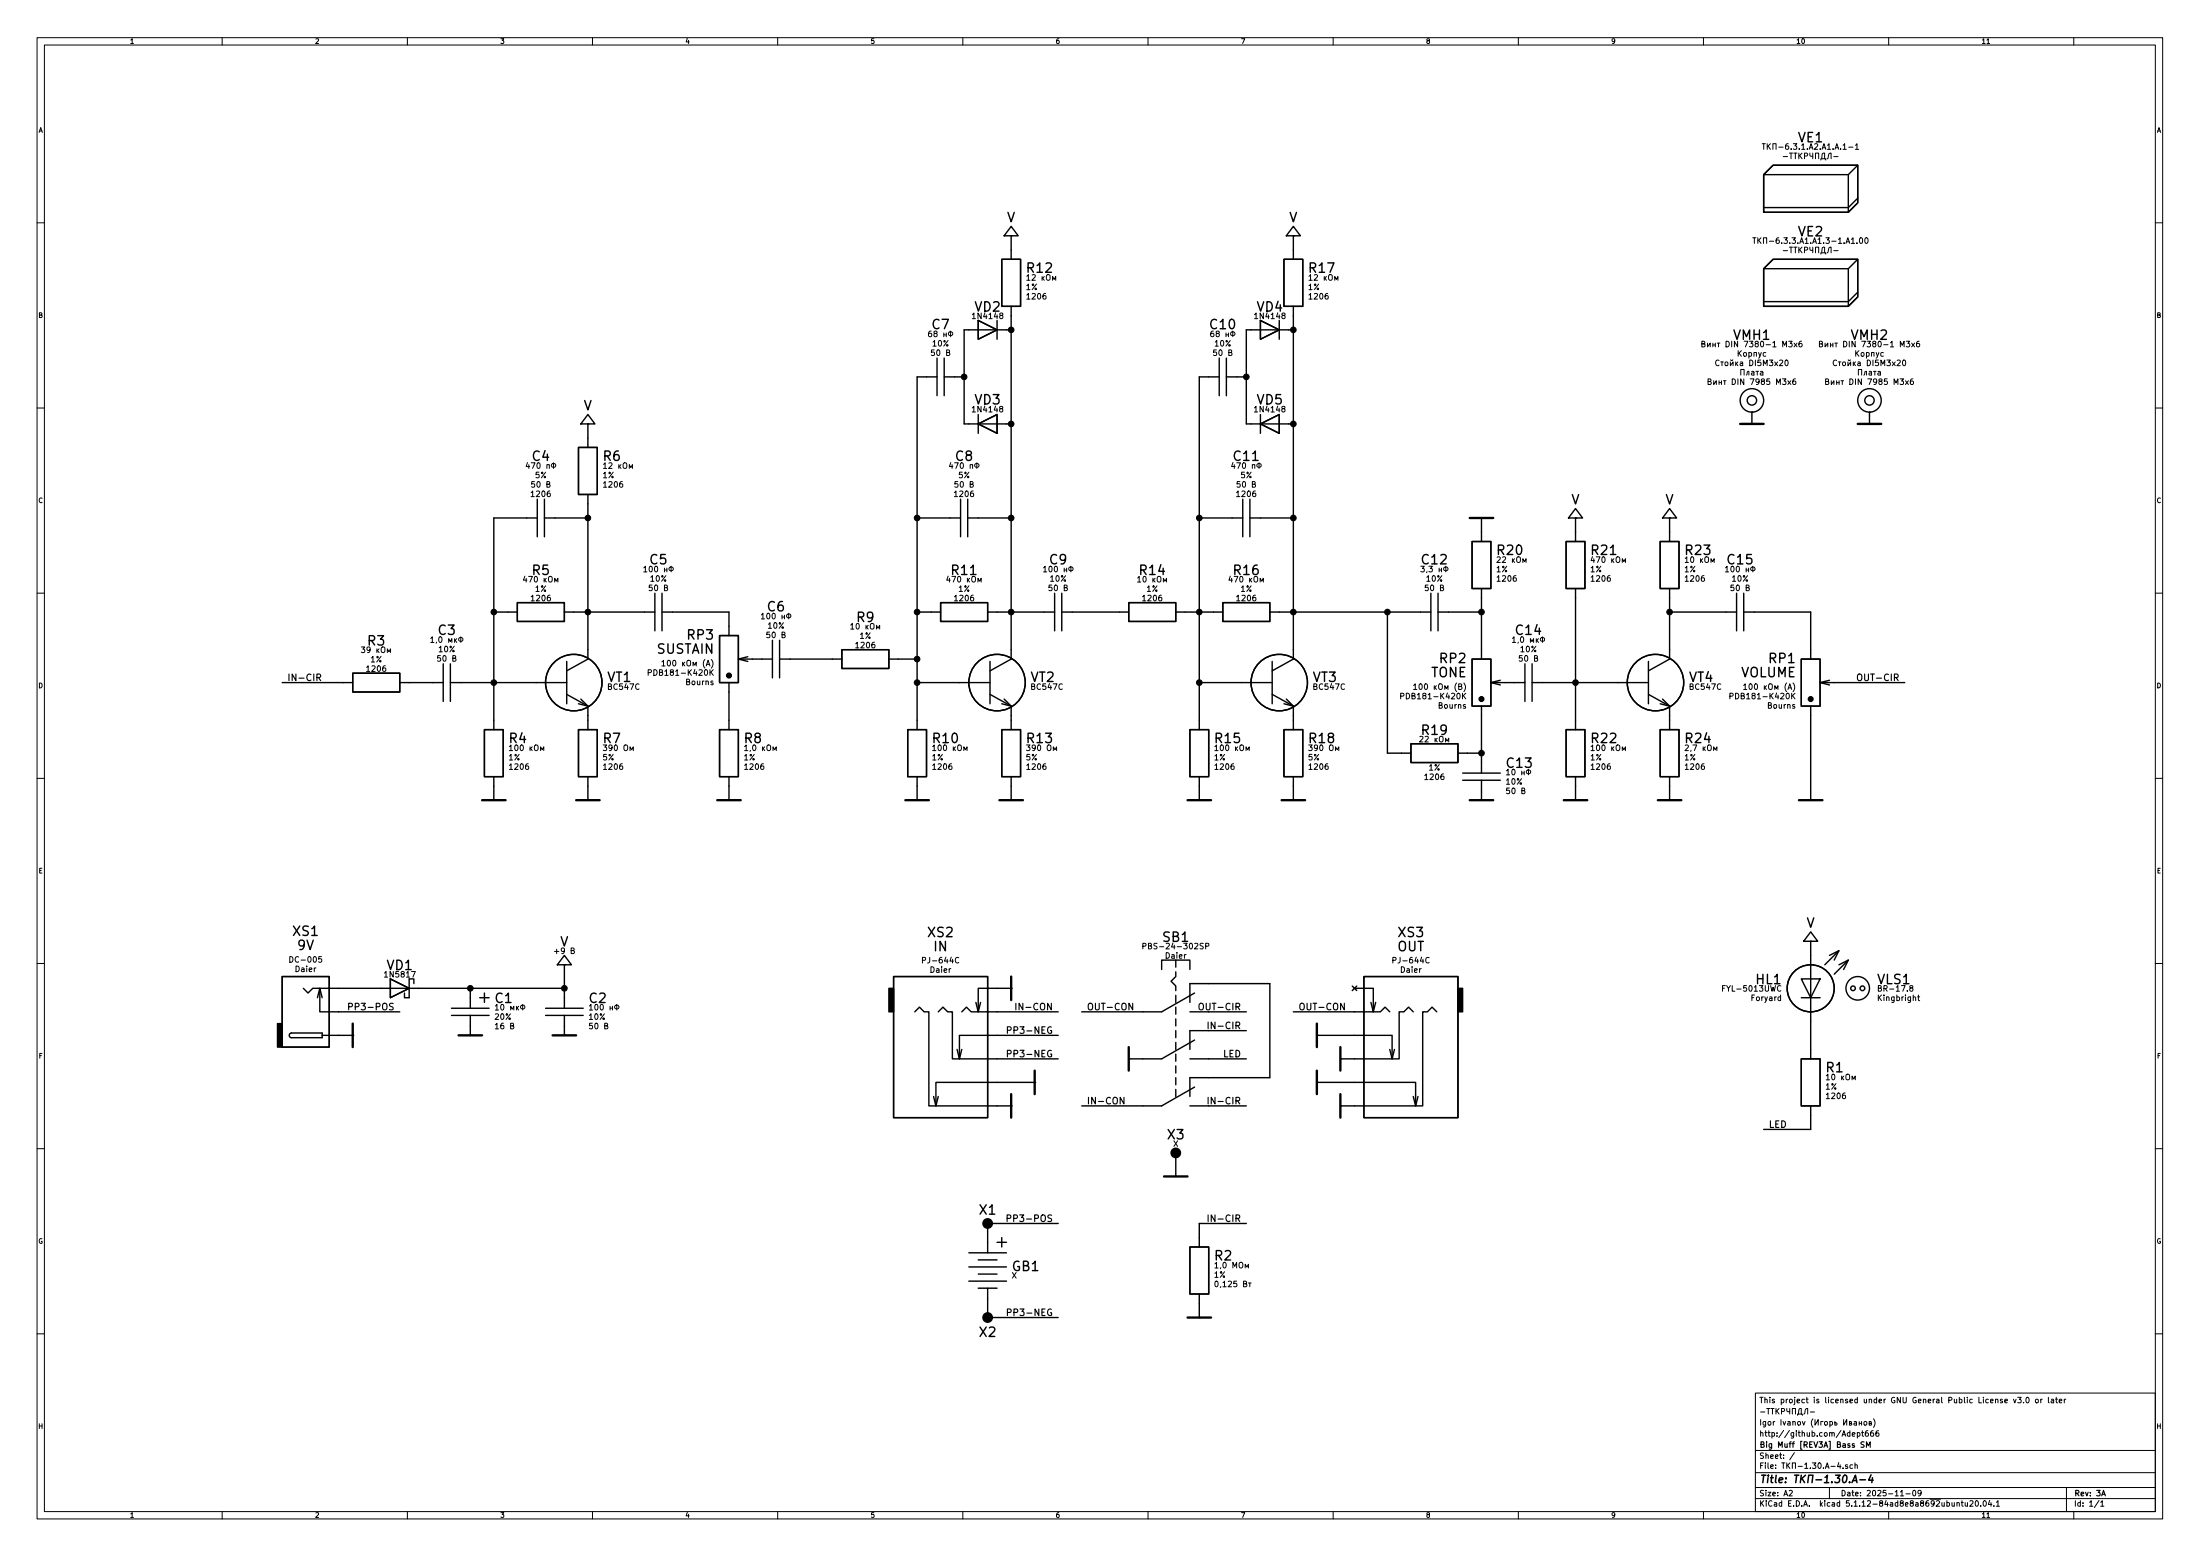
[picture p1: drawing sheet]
<svg xmlns="http://www.w3.org/2000/svg" width="594mm" height="420mm" viewBox="0 0 594 420" stroke-linecap="round" stroke-linejoin="round" font-family="sans-serif">
<g fill="none" stroke="#000" stroke-width=".27">
<path d="M10 10.2h574v400h-574zM12 12.2h570v396h-570zM60 10.2v2M110 10.2v2M160 10.2v2M210 10.2v2M260 10.2v2M310 10.2v2M360 10.2v2M410 10.2v2M460 10.2v2M510 10.2v2"/>
<path d="M536.5 11.8h.8M560 10.2v2M475.8 38.8h.9M476.3 38.8v1.5M477.2 38.8v1.5M477.4 39.4l.7 .9M478.1 38.8l-.9 .9M497.7 39.2l.4-.4v1.5M499.2 39.7h1.2M501 39.2l.4-.4v1.5M478.7 40.3v-1.5h.9v1.5M481.5 42.3h1.2"/>
<path d="M483.2 41.3h.9M483.6 41.3v1.6M484.4 41.3h.8M484.8 41.3v1.6M485.7 41.3v1.6M486 42l.6 .9M486.6 41.3l-.9 .9M487.3 42.1h.7l.1-.6-.8-.2v1.6M488.7 41.3l.1 .8 .7 .1M489.5 41.3v1.6M490.2 42.9v-1.6h.9v1.6M491.7 43.2v-.3h1.3v.3"/>
<path d="M491.9 42.9l.1-1.3 .4-.3h.3v1.6M493.4 42.9l.2-.3 .3-1.1 .3-.2h.3v1.6M495.2 42.3h1.1M497.7 40.3h.9M501 40.3h.9M10 60.2h2M277.3 74.6l.4-.4v1.5M277.3 75.7h.8M278.7 74.3l.6-.1 .3 .4-1 1.1h1M282.6 74.4l.3-.2 .6 .2 .1 .8a.51 .51 0 0 1-.5 .5 .51 .51 0 0 1-.6-.5zM284.2 75.7v-1l.5 .8 .4-.8v1M353.5 74.6l.4-.4v1.5"/>
<path d="M353.5 75.7h.8M354.9 74.3l.6-.1 .3 .4-1 1.1h1M358.8 74.4l.3-.2 .6 .2 .1 .8a.51 .51 0 0 1-.5 .5 .51 .51 0 0 1-.6-.5zM360.4 75.7v-1l.5 .8 .4-.8v1M473.3 64.2h.9M473.7 64.2v1.5M474.7 64.2v1.5M474.9 64.8l.6 .9M475.5 64.2l-.8 .9M476.2 65.7v-1.5h.9v1.5M481.5 67.7h1.2M483.2 66.7h.9"/>
<path d="M483.6 66.7v1.6M484.4 66.7h.8M484.8 66.7v1.6M485.7 66.7v1.6M486 67.4l.6 .9M486.6 66.7l-.9 .9M487.3 67.5h.7l.1-.6-.8-.2v1.6M488.7 66.7l.1 .8 .7 .1M489.5 66.7v1.6M490.2 68.3v-1.6h.9v1.6M491.7 68.6v-.3h1.3v.3M491.9 68.3l.1-1.3 .4-.3h.3v1.6"/>
<path d="M493.4 68.3l.2-.3 .3-1.1 .3-.2h.3v1.6M495.2 67.7h1.1M499.9 64.6l.5-.4v1.5M499.9 65.7h.9M501.4 65.6v.1M502.3 64.3l.2-.1a.81 .81 0 0 1 .5 .8 .81 .81 0 0 1-.5 .7l-.4-.6zM503.7 64.3l.2-.1a.81 .81 0 0 1 .6 .8 .81 .81 0 0 1-.6 .7l-.3-.6zM582 60.2h2M251.5 89.4l-.5 .1-.2 .3-.1 .8 .3 .3 .5-.1v-.8h-.5l-.3 .3M252.3 94.5h-.7l-.1 .7 .7-.1 .1 .8-.2 .1-.6-.1M253.1 94.6l.2-.1a.81 .81 0 0 1 .5 .7 .81 .81 0 0 1-.5 .8l-.4-.6zM254.9 90.4h.6"/>
<path d="M255.5 89.9v1M255.6 95.2l.7-.1v-.5l-.7-.1v1.5h.6l.3-.5-.4-.3M256.7 89.4v1.5M327.7 89.4l-.5 .1-.2 .3-.1 .8 .3 .3 .5-.1v-.8h-.5l-.3 .3M328.5 94.5h-.7l-.1 .7 .7-.1 .1 .8-.2 .1-.6-.1M329.3 94.6l.2-.1a.81 .81 0 0 1 .5 .7 .81 .81 0 0 1-.5 .8l-.4-.6zM331.1 90.4h.6M331.7 89.9v1M331.8 95.2l.7-.1v-.5l-.7-.1v1.5h.6l.3-.5-.4-.3M332.9 89.4v1.5M459.6 92.9l.7-.2v-.4l-.7-.2v1.6h.5l.3-.5-.3-.3M461.1 92.7v1l.7-1v1"/>
<path d="M462.5 93.2h.7M462.5 92.7v1M463.2 92.7v1M463.7 92.7h.7M464.1 92.7v1M464.2 97.3a.68 .68 0 0 0-.9 .7 .68 .68 0 0 0 .9 .6M464.6 97.7h.8M465 97.7v1M465.9 97.9h.6v.8l-.6-.1zM467.3 97.7v1l.7-1v1M467.3 97.1l.2 .2 .4-.2M469.4 94.7v1.5"/>
<path d="M469.6 95.3l.6 .9M470.2 94.7l-.8 .8M470.9 95.3h.7l-.1 .8h-.6zM472.3 95.3l.4-.1 .3 .3-.2 .6h-.5M472.3 95.2v1.5M473.6 96.2v-1h.7v1M474.9 95.2l.3 1M475.6 95.2l-.5 1.4-.2 .1M476.8 95.3l-.4-.1-.3 .3 .1 .6h.6M479.2 97.7l.8 1M480 97.7l-.8 1M480.5 97.3l.6-.1 .3 .5-.9 1h.9"/>
<path d="M481.4 93.7v-1.6l.5 1.1 .5-1.1v1.6M482.1 97.3l.2-.1a.81 .81 0 0 1 .6 .8 .81 .81 0 0 1-.6 .7l-.3-.5zM483 92.1h.9l-.5 .6 .5 .2v.6l-.2 .2-.7-.2M484.5 92.7l.8 1M485.3 92.7l-.8 1M486.5 92.1l-.4 .1-.3 .3v.9l.3 .3 .5-.2-.1-.7-.4-.1-.3 .3M491.3 92.9l.7-.2v-.4l-.7-.2v1.6h.6l.3-.5-.4-.3M492.8 92.7v1l.8-1v1M494.3 93.2h.6M494.3 92.7v1M494.9 92.7v1M495.5 92.7h.7"/>
<path d="M495.8 92.7v1M496 97.3a.68 .68 0 0 0-1 .7 .68 .68 0 0 0 1 .6M496.4 97.7h.7M496.7 97.7v1M497.6 97.9h.7l-.1 .8-.6-.1zM499 97.7v1l.7-1v1M499.1 97.1l.2 .2 .4-.2M501.1 94.7v1.5M501.3 95.3l.7 .9M502 94.7l-.9 .8M502.6 95.3h.7l-.1 .8h-.6zM504 95.3l.4-.1 .3 .3-.1 .6h-.6"/>
<path d="M504 95.2v1.5M505.4 96.2v-1h.6v1M506.6 95.2l.4 1M507.4 95.2l-.5 1.4-.3 .1M508.6 95.3l-.4-.1-.3 .3 .1 .6h.6M511 97.7l.8 1M511.8 97.7l-.8 1M512.3 97.3l.6-.1 .3 .5-1 1h1M513.2 93.7v-1.6l.5 1.1 .5-1.1v1.6M513.9 97.3l.2-.1a.81 .81 0 0 1 .5 .8 .81 .81 0 0 1-.5 .7l-.4-.5zM514.8 92.1h.9l-.5 .6 .4 .2v.6l-.2 .2-.6-.2M516.2 92.7l.8 1"/>
<path d="M517 92.7l-.8 1M518.2 92.1l-.4 .1-.2 .3-.1 .9 .3 .3 .5-.2-.1-.7-.4-.1-.3 .3M10 110.2h2M461.2 103l.7-.1v-.5l-.7-.1v1.5h.6l.3-.5-.4-.3M462.8 102.8v1l.7-1v1M464.2 103.3h.7M464.2 102.8v1M464.9 102.8v1M470.1 101.3v-1.5h.9v1.5M471.6 101.3l.5-1h.2v1M473 100.3h.6v1M473.6 100.6l-.7 .3 .2 .4 .5-.1"/>
<path d="M474.1 100.3h.8M474.5 100.3v1M475.4 100.3h.6v1M476 100.6l-.7 .3 .2 .4 .5-.1M481.3 102.3h1l-.5 .6 .4 .1v.7l-.2 .1-.7-.1M482.8 102.8l.8 1M483.6 102.8l-.8 1M484.8 102.3l-.5 .1-.2 1.1 .3 .3 .5-.1-.1-.8h-.4l-.3 .3M493 103l.6-.1 .1-.5-.7-.1v1.5h.6l.3-.5-.4-.3M494.5 102.8v1l.7-1v1M496 103.3h.6M496 102.8v1"/>
<path d="M496.6 102.8v1M501.8 101.3v-1.5h.9v1.5M503.3 101.3l.5-1h.2v1M504.7 100.3h.6l.1 1M505.4 100.6l-.7 .3 .2 .4 .5-.1M505.9 100.3h.7M506.3 100.3v1M507.1 100.3h.6l.1 1M507.8 100.6l-.7 .3 .2 .4 .5-.1M513.1 102.3h.9l-.5 .6 .5 .1v.7l-.3 .1-.6-.1M514.5 102.8l.8 1M515.3 102.8l-.8 1"/>
<path d="M516.6 102.3l-.5 .1-.3 1.1 .3 .3 .5-.1v-.8h-.5l-.3 .3M582 110.2h2M142.4 124.9l-.3 1.1h.9M142.8 125.5v1M144.3 130h-.7l-.1 .8 .8-.1v.7l-.2 .2-.6-.2M145.1 130.2l.2-.2a.81 .81 0 0 1 .6 .8 .81 .81 0 0 1-.6 .8l-.3-.6zM147.7 126.5v-1h.6v1M147.7 130.8l.6-.1 .1-.5-.7-.2v1.6h.6l.2-.5-.3-.3M149.5 125v1.5M163 125.4l.4-.4v1.5M163 126.5h.8M164.4 125.1l.6-.1 .3 .4-1 1.1h1"/>
<path d="M168.3 125.2l.3-.2 .6 .2 .1 .8a.51 .51 0 0 1-.5 .5 .51 .51 0 0 1-.6-.5zM169.9 126.5v-1l.5 .8 .4-.8v1M256.7 124.9l-.3 1.1h.9M257.1 125.5v1M258.6 130h-.7l-.1 .8 .8-.1v.7l-.2 .2-.6-.2M259.4 130.2l.2-.2a.81 .81 0 0 1 .6 .8 .81 .81 0 0 1-.6 .8l-.3-.6zM262 126.5v-1h.6v1M262 130.8l.6-.1 .1-.5-.7-.2v1.6h.6l.2-.5-.3-.3M263.8 125v1.5M332.9 124.9l-.3 1.1h.9M333.3 125.5v1M334.8 130h-.7l-.1 .8 .8-.1v.7l-.2 .2-.6-.2"/>
<path d="M335.6 130.2l.2-.2a.81 .81 0 0 1 .6 .8 .81 .81 0 0 1-.6 .8l-.3-.6zM338.2 126.5v-1h.6v1M338.2 130.8l.6-.1 .1-.5-.7-.2v1.6h.6l.2-.5-.3-.3M340 125v1.5M141.7 155.6l-.3 1.1h.9M142.1 156.2v1M142.7 155.6h1.1l-.7 1.6M148.2 155.8l.3-.2a.53 .53 0 0 1 .6 .6v.5a.51 .51 0 0 1-.8 .4l-.2-.4zM149.8 157.2v-1l.4 .7 .4-.7v1M173.8 153.3l.5-.4v1.5M173.8 154.4h.9M176.1 158h-.7l-.1 .7 .7-.1 .1 .8-.2 .1-.6-.1"/>
<path d="M176.9 158.1l.2-.1a.81 .81 0 0 1 .5 .7 .81 .81 0 0 1-.5 .8l-.4-.6zM179.4 158.7l.7-.1v-.5l-.7-.1v1.5h.6l.3-.5-.4-.3M179.4 153.9h.7M180.1 153.4v1M181.2 152.9v1.5M256 155.6l-.3 1.1h.9M256.4 156.2v1M257 155.6h1.1l-.7 1.6M262.5 155.8l.3-.2a.53 .53 0 0 1 .6 .6v.5a.51 .51 0 0 1-.8 .4l-.2-.4zM264.1 157.2v-1l.4 .7 .4-.7v1M281.8 153.3l.4-.4v1.5M281.8 154.4h.9"/>
<path d="M284 158h-.7l-.1 .7 .8-.1v.8l-.2 .1-.6-.1M284.8 158.1l.2-.1a.81 .81 0 0 1 .6 .7 .81 .81 0 0 1-.6 .8l-.3-.6zM287.4 158.7l.6-.1 .1-.5-.7-.1v1.5h.6l.2-.5-.3-.3M287.4 153.9h.6M288 153.4v1M289.2 152.9v1.5M307.2 156.1l.4-.5v1.6M307.2 157.2h.9M308.8 155.8l.2-.2a.81 .81 0 0 1 .5 .8 .81 .81 0 0 1-.5 .8l-.4-.6zM312.5 155.8l.4-.2 .5 .2 .1 .9a.51 .51 0 0 1-.5 .5 .51 .51 0 0 1-.5-.5zM314.1 157.2v-1l.5 .7 .4-.7v1M332.2 155.6l-.3 1.1h.9"/>
<path d="M332.6 156.2v1M333.2 155.6h1.1l-.7 1.6M338.7 155.8l.3-.2a.53 .53 0 0 1 .6 .6v.5a.51 .51 0 0 1-.8 .4l-.2-.4zM340.3 157.2v-1l.4 .7 .4-.7v1M383.7 152.9h.9l-.5 .6 .5 .1v.7l-.3 .1-.6-.1M385.6 158h-.7l-.1 .7 .8-.1v.8l-.2 .1-.6-.1M386.4 158.1l.2-.1a.81 .81 0 0 1 .6 .7 .81 .81 0 0 1-.6 .8l-.3-.6zM388.6 153.9h.7M389 158.7l.6-.1 .1-.5-.7-.1v1.5h.6l.2-.5-.3-.3M389.3 153.4v1M390.4 152.9v1.5M404.3 150.5l.6-.1 .2 .4-.9 1.1h.9"/>
<path d="M405.7 150.5l.6-.1 .3 .4-1 1.1h1M409.6 150.6l.3-.2 .6 .2 .1 .8a.51 .51 0 0 1-.5 .5 .51 .51 0 0 1-.6-.5zM411.2 151.9v-1l.5 .8 .4-.8v1M430 150.3l-.4 1.1h1M430.4 150.9v1M431 150.4h1.1l-.7 1.5M436.5 150.6l.3-.2a.53 .53 0 0 1 .6 .5v.5a.51 .51 0 0 1-.8 .4l-.2-.4zM438.1 151.9v-1l.4 .8 .4-.8v1M455.1 150.8l.4-.4v1.5M455.1 151.9h.8M456.7 150.5l.2-.1a.81 .81 0 0 1 .5 .7 .81 .81 0 0 1-.5 .8l-.4-.6zM460.4 150.6l.3-.2 .6 .2 .1 .8a.51 .51 0 0 1-.5 .5 .51 .51 0 0 1-.6-.5z"/>
<path d="M462 151.9v-1l.5 .8 .4-.8v1M465.9 153.3l.5-.4v1.5M465.9 154.4h.9M468.2 158h-.7l-.1 .7 .7-.1 .1 .8-.2 .1-.6-.1M469 158.1l.2-.1a.81 .81 0 0 1 .5 .7 .81 .81 0 0 1-.5 .8l-.4-.6zM471.5 158.7l.7-.1v-.5l-.7-.1v1.5h.6l.3-.5-.4-.3M471.5 153.9h.7M472.2 153.4v1M473.3 152.9v1.5M10 160.2h2M97.6 174.7h.9l-.5 .6 .4 .1v.7l-.2 .1-.6-.1M99.9 175.3l-.2 .3h-.5v-.8l.5-.1 .2 .3-.2 1.1-.5 .1"/>
<path d="M103 174.9l.3-.2 .6 .2v.8a.51 .51 0 0 1-.5 .5 .51 .51 0 0 1-.5-.5zM104.6 176.2v-1l.4 .8 .5-.8v1M116.3 172.4l.4-.5v1.6M116.3 173.5h.9M117.9 173.4l-.1 .3M118.9 177h-.7l-.1 .7h.8v.7l-.2 .2-.6-.2M119.7 177.2l.2-.2a.81 .81 0 0 1 .6 .8 .81 .81 0 0 1-.6 .8l-.3-.6zM122.3 177.7h.6l.1-.5-.7-.2v1.6h.6l.2-.6-.3-.3M122.8 172.5v1M122.9 172.9l.4 .6M123.3 172.5l-.5 .5M124.4 171.9v1.6"/>
<path d="M178.7 178.7l.5-.4v1.5M178.7 179.8h.9M180.3 178.4l.2-.1a.81 .81 0 0 1 .6 .8 .81 .81 0 0 1-.6 .7l-.3-.6zM190.3 178.1a1.78 1.78 0 0 0 0 2.3M190.7 179.8l.5-1.5 .5 1.5M190.9 179.4h.7M192.1 178.1a1.7 1.7 0 0 1 0 2.3M205.6 166l.4-.4v1.5M205.6 167.1h.9M207.8 170.7h-.7l-.1 .7 .8-.1v.8l-.2 .1-.6-.1M208.6 170.8l.2-.1a.81 .81 0 0 1 .6 .7 .81 .81 0 0 1-.6 .8l-.3-.6zM211.2 171.4l.6-.1 .1-.5-.7-.1v1.5h.6l.2-.5-.3-.3"/>
<path d="M211.2 166.6h.6M211.8 166.1v1M213 165.6v1.5M229.7 168.8l.4-.5v1.6M229.7 169.9h.9M231.3 168.5l.2-.2a.81 .81 0 0 1 .5 .8 .81 .81 0 0 1-.5 .8l-.3-.6zM235.1 168.5l.3-.2 .6 .2v.9a.51 .51 0 0 1-.5 .5 .51 .51 0 0 1-.5-.5zM236.7 169.9v-1l.4 .7 .4-.7v1M408.4 172.4l.4-.5v1.6M408.4 173.5h.9M410 173.4l-.1 .3M411 177h-.7l-.1 .7h.8v.7l-.2 .2-.6-.2"/>
<path d="M411.8 177.2l.2-.2a.81 .81 0 0 1 .6 .8 .81 .81 0 0 1-.6 .8l-.3-.6zM414.4 177.7h.6l.1-.5-.7-.2v1.6h.6l.2-.6-.3-.3M414.9 172.5v1M415 172.9l.4 .6M415.4 172.5l-.5 .5M416.5 171.9v1.6M582 160.2h2M175 181.6h.8v-.6l-.8-.2v1.6M191.9 181.5l.7 .9M192.6 180.8l-.9 .9M378.2 188l.8-.1v-.6l-.8-.1v1.5M381.7 185.1l.5-.5v1.6"/>
<path d="M381.7 186.2h.9M383.3 184.8l.2-.2a.81 .81 0 0 1 .6 .8 .81 .81 0 0 1-.6 .8l-.3-.6zM383.4 198.9l.6-.1 .3 .5-1 1h1M384.8 198.9l.6-.1 .3 .5-.9 1h.9M388.7 199l.4-.2 .5 .2 .1 .8a.51 .51 0 0 1-.5 .6 .51 .51 0 0 1-.5-.6zM393.3 184.4a1.7 1.7 0 0 0 0 2.4M393.9 185.4l.7-.2v-.4l-.7-.2v1.6h.6l.3-.5-.4-.3M395.1 187.8l.7 .9M395.3 184.4a1.78 1.78 0 0 1 0 2.4M395.8 187.2l-.9 .9M467.1 188l.8-.1v-.6l-.8-.1v1.5M470.8 185.1l.5-.5v1.6"/>
<path d="M470.8 186.2h.9M472.4 184.8l.2-.2a.81 .81 0 0 1 .6 .8 .81 .81 0 0 1-.6 .8l-.3-.6zM482.4 184.4a1.78 1.78 0 0 0 0 2.4M482.8 186.2l.5-1.6 .5 1.6M483 185.7h.7M484 187.8l.7 .9M484.2 184.4a1.7 1.7 0 0 1 0 2.4M484.7 187.2l-.9 .9M10 210.2h2M137.5 201.6l.5-.4v1.5M137.5 202.7h.9M139.1 201.3l.3-.1a.81 .81 0 0 1 .5 .7 .81 .81 0 0 1-.5 .8l-.4-.6z"/>
<path d="M144.4 201.4l.3-.2a.53 .53 0 0 1 .6 .5v.5a.51 .51 0 0 1-.8 .4l-.2-.4zM146 202.7v-1l.4 .8 .4-.8v1M162.9 201.2h.9l-.5 .5 .5 .2v.6l-.3 .2-.6-.2M168.6 201.4l.2-.2a.53 .53 0 0 1 .7 .5v.5a.51 .51 0 0 1-.5 .5 .51 .51 0 0 1-.5-.5zM170.1 202.7v-1l.5 .8 .4-.8v1M201.1 201.6l.4-.4v1.5M201.1 202.7h.8M202.6 202.6l-.1 .3M207.2 201.4l.2-.2a.53 .53 0 0 1 .7 .5v.5a.51 .51 0 0 1-.5 .5 .51 .51 0 0 1-.5-.5zM208.7 202.7v-1l.5 .8 .4-.8v1M251.8 201.6l.5-.4v1.5M251.8 202.7h.9"/>
<path d="M253.4 201.3l.3-.1a.81 .81 0 0 1 .5 .7 .81 .81 0 0 1-.5 .8l-.4-.6zM258.7 201.4l.3-.2a.53 .53 0 0 1 .6 .5v.5a.51 .51 0 0 1-.8 .4l-.2-.4zM260.3 202.7v-1l.4 .8 .4-.8v1M277.2 201.2h.9l-.5 .5 .5 .2v.6l-.3 .2-.6-.2M282.9 201.4l.2-.2a.53 .53 0 0 1 .7 .5v.5a.51 .51 0 0 1-.5 .5 .51 .51 0 0 1-.5-.5zM284.4 202.7v-1l.5 .8 .4-.8v1M328 201.6l.5-.4v1.5M328 202.7h.9M329.6 201.3l.3-.1a.81 .81 0 0 1 .5 .7 .81 .81 0 0 1-.5 .8l-.4-.6zM334.9 201.4l.3-.2a.53 .53 0 0 1 .6 .5v.5a.51 .51 0 0 1-.8 .4l-.2-.4zM336.5 202.7v-1l.4 .8 .4-.8v1M353.4 201.2h.9l-.5 .5 .5 .2v.6l-.3 .2-.6-.2"/>
<path d="M359.1 201.4l.2-.2a.53 .53 0 0 1 .7 .5v.5a.51 .51 0 0 1-.5 .5 .51 .51 0 0 1-.5-.5zM360.6 202.7v-1l.5 .8 .4-.8v1M390.3 200.3v-1l.5 .8 .4-.8v1M406.8 208.1l.4-.4v1.5M406.8 209.2h.9M407.6 212.8h-.7l-.1 .7 .7-.1 .1 .8-.2 .1-.6-.1M408.4 212.9l.2-.1a.81 .81 0 0 1 .5 .8 .81 .81 0 0 1-.5 .7l-.3-.6zM410.9 208.7h.7M410.9 213.5l.7-.1 .1-.5-.8-.1v1.5h.6l.3-.5-.3-.3M411.6 208.2v1M412.7 207.7v1.5M429.6 201.6l.5-.4v1.5"/>
<path d="M429.6 202.7h.9M431.2 201.3l.3-.1a.81 .81 0 0 1 .5 .7 .81 .81 0 0 1-.5 .8l-.4-.6zM436.5 201.4l.3-.2a.53 .53 0 0 1 .6 .5v.5a.51 .51 0 0 1-.8 .4l-.2-.4zM438.1 202.7v-1l.4 .8 .4-.8v1M455.1 201.3l.5-.1 .3 .4-.9 1.1h.9M456.6 202.6l-.1 .3M461.2 201.4l.2-.2a.53 .53 0 0 1 .7 .5v.5a.51 .51 0 0 1-.5 .5 .51 .51 0 0 1-.5-.5zM462.7 202.7v-1l.5 .8 .4-.8v1M582 210.2h2M78.3 258.3a.77 .77 0 0 1 .8 .8 .77 .77 0 0 1-.8 .7zM86.8 258.3h-.7l-.1 .7 .7-.1 .1 .8-.2 .1-.6-.1M149.7 256.9h1.2"/>
<path d="M154.2 256.7l.8-.1v-.5l-.8-.1v1.5h.6l.3-.5-.4-.3M249.1 259.3l.7-.1 .1-.6-.8-.1v1.5M258.9 258.6a.68 .68 0 0 0-.9 .7 .68 .68 0 0 0 .9 .6M308.6 255.5l.7-.1 .1-.6-.8-.1v1.5M325.6 255.5l.7-.1 .1-.6-.8-.1v1.5M376.1 259.3l.8-.1v-.6l-.8-.1v1.5M385.9 258.6a.68 .68 0 0 0-.9 .7 .68 .68 0 0 0 .9 .6M10 260.2h2M133.8 271.6l.4-.4v1.5M133.8 276.7l.4-.4v1.5M133.8 272.7h.8M133.8 277.8h.8"/>
<path d="M135.4 271.3l.2-.1a.81 .81 0 0 1 .5 .8 .81 .81 0 0 1-.5 .7l-.4-.5zM135.9 276.3h-.3l-.3 .3-.1 .9 .3 .3 .5-.1-.1-.8h-.4l-.3 .3M137.9 277l.7-.1v-.5l-.7-.1v1.5h.6l.3-.5-.4-.3M139.5 271.7v1M139.6 272.2l.5 .5M140.1 271.7l-.6 .6M141.1 271.2v1.5M159.2 271.6l.4-.4v1.5M159.2 272.7h.8M159.9 276.3h-.7v.7l.7-.1v.8l-.2 .1-.5-.1M160.8 276.4l.2-.1a.81 .81 0 0 1 .5 .8 .81 .81 0 0 1-.5 .7l-.4-.6zM163.3 277l.7-.1v-.5l-.7-.1v1.5h.6l.3-.5-.4-.3"/>
<path d="M164.7 272.2h.7M165.4 271.7v1M166.5 271.2v1.5M465.2 266.8h.5M465.9 266.1h-.7v1.6M480.9 266.3a.68 .68 0 0 0-1 .6 .68 .68 0 0 0 1 .6M507.2 266.8l.7-.1v-.4l-.7-.2v1.6h.6l.3-.6-.4-.3M516 266.8l-.3-.3 .1-.2 .6-.1v.5l-.4 .1-.3 .3 .3 .6 .4-.1 .2-.2-.3-.6M517.8 269.2h.6M518 268.7v1.3l.4 .2M582 260.2h2M493.2 290.5l.4-.4v1.5"/>
<path d="M493.2 291.6h.8M494.8 290.2l.2-.1a.81 .81 0 0 1 .5 .7 .81 .81 0 0 1-.5 .8l-.4-.6zM498.5 290.3l.3-.2 .6 .2 .1 .8a.51 .51 0 0 1-.5 .5 .51 .51 0 0 1-.6-.5zM500.1 291.6v-1l.5 .8 .4-.8v1M10 310.2h2M582 310.2h2M328.1 341.3l.4-.4v1.5M328.1 342.4h.8M328.2 346.1l.2-.2a.81 .81 0 0 1 .5 .8 .81 .81 0 0 1-.5 .8l-.3-.6zM329.6 342.3l-.1 .3M330.4 341l.2-.1a.81 .81 0 0 1 .5 .7 .81 .81 0 0 1-.5 .8l-.4-.6zM332.9 342.4v-1.5l.5 1.1 .5-1.1v1.5"/>
<path d="M334.7 341.1l.2-.2a.53 .53 0 0 1 .7 .5v.5a.51 .51 0 0 1-.5 .5 .51 .51 0 0 1-.5-.5zM335.8 346.7l.7-.2v-.4l-.7-.2v1.6h.6l.3-.5-.4-.3M336.2 342.4v-1l.5 .8 .4-.8v1M337.1 346.4h.7M337.5 346.4v1.1M10 360.2h2M474 376.2h108v32h-108zM541.4 378.3l.7-.1-.1-.3-.4-.1-.2 .2v.7h.6M543.7 377.8l.4 1 .3-1M544.9 377.3h.9l-.5 .6 .4 .1v.7h-.8M546.4 378.7v.1M547.2 377.5l.2-.2a.8 .8 0 0 1 .5 .8 .8 .8 0 0 1-.5 .7l-.3-.6z"/>
<path d="M549.7 377.9h.7v.8h-.7zM551.1 377.8v1M551.5 377.8l-.4 .3M553.1 377.3v1.3l.3 .2M553.9 377.9h.6l.1 .9M554.6 378.2l-.8 .3 .3 .3 .5-.1M555.1 377.8h.5M555.3 377.3v1.3l.3 .2M556.1 378.3l.7-.1-.1-.3-.4-.1-.2 .2v.7h.6M557.4 377.8v1M557.9 377.8l-.5 .3M582 360.2h2"/>
<path d="M474 397.7h108M474 391.7h108M475.4 381.3h1.2M477.1 380.3h.8M477.5 380.3v1.5M478.2 380.3h.9M478.6 380.3v1.5M479.6 380.3v1.5M479.8 381l.6 .8M480.4 380.3l-.8 .9M481.1 381.1l.7-.1v-.6l-.7-.1v1.5M482.5 380.3l.1 .8 .7 .1"/>
<path d="M483.3 380.3v1.5M484 381.8v-1.5h.8v1.5M484.6 392.2l-1.3 2M485.4 382.2v-.4h1.3v.4M485.6 381.8l.2-1.2 .3-.3h.3v1.5M487.1 381.8l.2-.2 .3-1 .3-.3h.2v1.5M488.8 381.3h1.2M489.6 383.1a1.71 1.71 0 0 0 0 2.3M490.1 383.3v1.5l.9-1.5v1.5M492.3 383.8h-.6v1M492.8 384h.6v.7h-.6zM492.9 396.5l.5-1.5 .5 1.5"/>
<path d="M493.1 396.1h.7M494.1 383.9l.5-.1 .2 .3v.6l-.7 .1M494.1 383.8v1.5M494.4 396h1.2M495.5 383.8v1h.5v-.5l-.5-.1M496.5 394.9l-.3 1.1h.9M496.9 395.5v1M497.7 396.4v.1M497.8 383.3v1.5l.9-1.5v1.5M498.9 395.6l-.3-.1-.3 .2 .1 .3 .5 .1v.3h-.6M499.4 384.3h.5l.1-.3-.2-.2h-.4v1h.6v-.3l-.2-.2M500.2 387.3l.7-.1-.1-.3-.4-.1-.2 .2 .1 .7h.5"/>
<path d="M500.3 395.6l-.5-.1-.3 .3 .1 .6h.7M500.7 383.9h.6v.9M500.9 395.6h.6v.9M500.9 395v1.5M501.3 384.2l-.7 .3 .2 .3h.5M501.5 386.9l.5-.1 .3 .3-.1 .6h-.7M501.5 386.8v1.5M502.1 384.3h.6M502.1 383.8v1M502.7 386.8h.6M502.7 383.8v1M502.9 386.3v1.3l.4 .2"/>
<path d="M503.4 384h.6v.7h-.6zM504.4 386.3l-.4 .1-.2 .3-.1 .8 .3 .3 .5-.1-.1-.7-.4-.1-.3 .3M504.7 384.3h.6v-.3l-.2-.2h-.4v1h.6v-.4l-.2-.1M505.8 386.3h-.3l-.3 .4-.1 .8 .3 .3 .5-.1-.1-.7-.4-.1-.3 .3M505.9 383.1a1.71 1.71 0 0 1 0 2.3M507.3 386.3h-.3l-.4 .4v.8l.2 .3 .5-.1v-.7l-.5-.1-.2 .3M60 408.2v2M110 408.2v2M160 408.2v2M210 408.2v2M260 408.2v2M310 408.2v2"/>
<path d="M360 408.2v2M410 408.2v2M460 408.2v2M474 404.7h108M474 401.7h108M483.1 402.6l.6-.2 .3 .5-.9 1h.9M494 401.7v3M510 408.2v2M513.2 403.9h.8M514.7 403.4h1.1M516.6 402.6l.2-.2a.81 .81 0 0 1 .5 .8 .81 .81 0 0 1-.5 .7l-.3-.5zM518.8 403.1l-.3 .3-.4-.1-.1-.7 .5-.2 .3 .3-.1 .9-.4 .3h-.2"/>
<path d="M528.4 405.9l.6-.1 .1 .9M528.4 405.7v1M529.6 405.7h.5M529.8 405.2v1.3l.3 .2M530.7 405.7v.9h.6M531.3 405.7v1M532 405.4l.5-.2 .3 .5-.9 1h.9M533.6 405.3l.1-.1a.8 .8 0 0 1 .6 .8 .8 .8 0 0 1-.6 .7 1 1 0 0 1-.1-1.4zM534.9 406.6v.1M535.7 405.4l.2-.2a.8 .8 0 0 1 .5 .8 .8 .8 0 0 1-.5 .7l-.4-.5zM536.5 409.7h.8M537.3 405.1l-.4 1.1h1"/>
<path d="M537.6 405.7v1M538.4 406.6v.1M539.1 405.7l.4-.5v1.5M539.1 406.7h.8M558 401.7v6.5M560 408.2v2M566.8 405.1l-1.2 2M567.3 405.7l.4-.5v1.5M567.3 406.7h.8"/>
<circle cx="256.7" cy="90.1" r=".57"/>
<circle cx="332.9" cy="90.1" r=".57"/>
<circle cx="149.5" cy="125.7" r=".56"/>
<circle cx="263.8" cy="125.7" r=".56"/>
<circle cx="340" cy="125.7" r=".56"/>
<circle cx="181.3" cy="153.6" r=".56"/>
<circle cx="289.2" cy="153.6" r=".56"/>
<circle cx="390.5" cy="153.6" r=".56"/>
<circle cx="473.4" cy="153.6" r=".56"/>
<circle cx="124.4" cy="172.7" r=".56"/>
<circle cx="213" cy="166.3" r=".56"/>
<circle cx="416.5" cy="172.7" r=".56"/>
<circle cx="412.8" cy="208.5" r=".57"/>
<circle cx="141.2" cy="272" r=".56"/>
<circle cx="166.6" cy="272" r=".56"/>
</g>
<g fill="none" stroke="#000" stroke-width=".3">
<path d="M85.6 182.9h.8l.2-.3-.1-.4-.9-.2v1.8M86 182.9l.6 .9M501.6 182.3l.4-.3 .5 .1a1.11 1.11 0 0 1-.2 1.7 .59 .59 0 0 1-.7-.6zM94.2 271.8h.8l.2-.3-.1-.4-.9-.2v1.8M272 278.2l.9-.1 .1-.7-1-.1v1.7M274.3 270.9v1.8M305.9 270.9v1.8l-1-1.8v1.8M323.8 271.2l.4-.3 .5 .1a1.11 1.11 0 0 1-.2 1.7 .59 .59 0 0 1-.7-.6zM326.2 276v1.8M363 270.9v1.8l-1-1.8v1.8M272 284.5h.9l.1-.7-1-.2v1.8M303.5 296.3v1.8l-1-1.8v1.8"/>
<path d="M326.2 296.3v1.8M272 329l.8-.1 .2-.2-.1-.5-.9-.1v1.7M326.2 328.1v1.7M272 354.4l.9-.1 .1-.7-1-.1v1.7M503.4 389.4h-.7l-.1 .5a.57 .57 0 0 1 .6 .2 .57 .57 0 0 1 0 .6h-.7M504 390.8v-1.5l.5 1.1 .5-1.1v1.5M567.5 403.9l.5-1.5 .5 1.5"/>
</g>
<path d="M495.7 398.3h1.2l-.7 .8 .4 .1 .2 .3-.2 .7-.3 .1-.8-.1M497.9 398.5l.4-.2a1.19 1.19 0 0 1-.4 2l-.2-.1-.2-.6zM500.4 399.8h.9M502.2 399.6h1.5M505.3 398.2l-.7 1.5h1.2M505.6 399l-.1 1.3M499.5 400.2l-.1 .1M500.1 400.3l.9-2 .4 2" fill="none" stroke="#000" stroke-width=".41"/>
<g fill="none" stroke="#000" stroke-width=".38">
<path d="M476.2 47.2l2.6-2.6h22.8v10.2l-2.5 2.5h-22.9zM476.2 47.2h22.9M499.1 47.2v10.1M501.6 53.5l-2.5 2.5h-22.9M501.6 44.6l-2.5 2.6M270.5 70h5.1v12.7h-5.1zM273 61.1l2 2.6h-3.9zM273 63.7v6.3M346.7 70h5.1v12.7h-5.1zM349.2 61.1l2 2.6h-3.9zM349.2 63.7v6.3M476.2 72.6l2.6-2.6h22.8v10.2l-2.5 2.5h-22.9z"/>
<path d="M476.2 72.6h22.9M499.1 72.6v10.1M501.6 78.9l-2.5 2.5h-22.9M501.6 70l-2.5 2.6M253 96.7v10.1M255 96.7v10.1M264.2 86.5l5 2.6-5 2.5zM269.2 86.5v5.1M273 89.1h-12.7v25.4h12.7M273 82.7v95.3l-5.7 3.1M329.2 96.7v10.1M331.2 96.7v10.1"/>
<path d="M340.4 86.5l5 2.6-5 2.5zM345.4 86.5v5.1M349.2 89.1h-12.7v25.4h12.7M349.2 82.7v95.3l-5.7 3.1M158.7 111.9l2 2.6h-3.9zM158.7 114.5v6.3M253 101.8h-5.4v95.2M255 101.8h5.3M264.2 114.5l5-2.6v5.1zM264.2 111.9v5.1M329.2 101.8h-5.4v95.2M331.2 101.8h5.3"/>
<path d="M340.4 114.5l5-2.6v5.1zM340.4 111.9v5.1M473.1 111.3v3.2M504.8 111.3v3.2M145.1 134.8v10.1M145.1 139.9h-11.8v57.1M147 134.8v10.1M147 139.9h11.7M156.2 120.8h5.1v12.7h-5.1zM158.7 133.5v44.5l-5.7 3.1M247.6 139.9h11.8M259.4 134.8v10.1"/>
<path d="M261.3 139.9h11.7M261.3 134.8v10.1M323.8 139.9h11.8M335.6 134.8v10.1M337.5 139.9h11.7M337.5 134.8v10.1M400 139.9v6.3M425.4 137.3l2 2.6h-3.9zM425.4 139.9v6.3M450.8 137.3l2 2.6h-3.9zM450.8 139.9v6.3M397.5 146.2h5.1v12.7h-5.1z"/>
<path d="M400 158.9v19.1M422.9 146.2h5.1v12.7h-5.1zM425.4 158.9v38.1M448.3 146.2h5.1v12.7h-5.1zM450.8 158.9v19.1l-5.7 3.1M119.7 179.2v10.2M121.6 179.2v10.2M133.3 165.3h6.4M139.7 162.7h12.7v5.1h-12.7zM152.4 165.3h24.4M153 178.6v11.4M176.8 160.2v10.1"/>
<path d="M178.8 165.3h18v6.3M178.8 160.2v10.1M194.3 171.6h5.1v12.7h-5.1zM199.4 178h9.2M201.9 177.3l-2.5 .7 2.5 .6M208.6 172.9v10.1M210.5 172.9v10.1M210.5 178h16.8M227.3 175.4h12.7v5.1h-12.7zM240 178h7.6M247.6 165.3h6.4M254 162.7h12.7v5.1h-12.7z"/>
<path d="M266.7 165.3h18.1M267.3 178.6v11.4M284.8 160.2v10.1M286.7 165.3h18.1M286.7 160.2v10.1M304.8 162.7h12.7v5.1h-12.7zM317.5 165.3h12.7M330.2 162.7h12.7v5.1h-12.7zM342.9 165.3h43.5M343.5 178.6v11.4M374.6 165.3v38.1h6.4M386.4 160.2v10.1"/>
<path d="M388.3 165.3h11.7M388.3 160.2v10.1M397.5 178h5.1v12.7h-5.1zM411.8 179.2v10.2M413.7 179.2v10.2M445.1 178.6v11.4M450.8 165.3h18.1M468.9 160.2v10.1M470.9 165.3h18v12.7M470.9 160.2v10.1M486.4 178h5.1v12.7h-5.1zM76.2 184.3h19"/>
<path d="M95.2 181.8h12.7v5.1h-12.7zM107.9 184.3h11.8M121.6 184.3h31.4M130.8 197h5.1v12.7h-5.1zM153 187.5l5.7 3.2M156.2 197h5.1v12.7h-5.1zM156.2 190l2.5 .7M156.8 188.8l1.9 1.9M158.7 190.7v6.3M194.3 197h5.1v12.7h-5.1zM196.8 184.3v12.7M245.1 197h5.1v12.7h-5.1z"/>
<path d="M247.6 184.3h19.7M267.3 187.5l5.7 3.2M270.5 197h5.1v12.7h-5.1zM270.5 190l2.5 .7M271.1 188.8l1.9 1.9M273 190.7v6.3M321.3 197h5.1v12.7h-5.1zM323.8 184.3h19.7M343.5 187.5l5.7 3.2M346.7 197h5.1v12.7h-5.1zM346.7 190l2.5 .7M347.3 188.8l1.9 1.9"/>
<path d="M349.2 190.7v6.3M400 190.7v18.1M402.6 184.3h9.2M405.1 183.7l-2.5 .6 2.5 .7M413.7 184.3h31.4M422.9 197h5.1v12.7h-5.1zM445.1 187.5l5.7 3.2M448.3 197h5.1v12.7h-5.1zM448.3 190l2.5 .7M448.9 188.8l1.9 1.9M450.8 190.7v6.3M488.9 190.7v25.4"/>
<path d="M491.5 184.3h22.8M494 183.7l-2.5 .6 2.5 .7M133.3 209.7v6.4M158.7 209.7v6.4M196.8 209.7v6.4M247.6 209.7v6.4M273 209.7v6.4M323.8 209.7v6.4M349.2 209.7v6.4M381 200.8h12.7v5.1h-12.7zM393.7 203.4h6.3M395 210.7h10.1"/>
<path d="M395 208.8h10.1M400 210.7v5.4M425.4 209.7v6.4M450.8 209.7v6.4M152.4 258l1.9 2.5h-3.8zM317.5 259.2v2M488.9 251.6l2 2.6h-3.9zM488.9 254.2v31.7M494 258l2.6-1.3-1.3 2.5M496.6 256.7l-3.8 3.8M499.1 259.2l-3.8 3.9M76.2 263.7h12.7v19h-12.7z"/>
<path d="M78.3 279.1l.3-.2h8.4v1.3h-8.4l-.4-.4zM81.9 266.9l1.3 1.2 1.3-1.2h67.9M85.7 269.4l.7-2.5 .6 2.5M86.4 266.9v6.3h21.5M87 279.6h8.2M105.4 264.3l5.1 2.6-5.1 2.5zM111.8 265.6v-1.3h-1.3v5.1h-1.3v-1.3M121.9 274.2h10.2M121.9 272.3h10.2M127 266.9v5.4M127 274.2v5.4M129.5 269.4h2.6"/>
<path d="M130.8 268.1v2.6M147.3 274.2h10.2M147.3 272.3h10.2M152.4 260.5v11.8M152.4 274.2v5.4M241.3 263.7h25.4v38.1h-25.4zM247 273.2l1.3-1.3 1.3 1.3h1.2v25.4h22.2M253.4 273.2l1.2-1.3 1.3 1.3h1.3v12.7h28.5M259.7 273.2l1.3-1.3 1.3 1.3h23.4M263.5 270.7l.7 2.5 .6-2.5M273 266.9h-8.8v6.3M285.7 279.6h-26.6v6.3"/>
<path d="M313.7 261.8v-2.6h7.6v2.6M317.5 262.4v1.3l-1.3 1.3 1.3 1.2v1.3M317.5 268.8v1.9M317.5 271.9v2M317.5 275.1v1.9M317.5 278.3v1.9M321.3 273.2h15.2M321.3 270.7v-5.1h21.6v25.4h-21.6v5.1M322.6 268.1l-8.9 5.1h-21.6M336.5 278.3h-15.2v5.1M349.2 273.2h23.5l1.3-1.3 1.3 1.3M355.6 279.6h20.3v6.3"/>
<path d="M365.2 266.3l1.2 1.2M365.8 266.9h5v6.3M366.4 266.3l-1.2 1.2M368.3 263.7h25.4v38.1h-25.4zM370.2 270.7l.6 2.5 .7-2.5M381.6 273.2l-1.2-1.3-1.3 1.3h-1.3v12.7h-15.9M388 273.2l-1.3-1.3-1.3 1.3h-1.2v25.4h-22.3M486.4 264.3h5.1l-2.6 5.1zM486.4 269.4h5.1M496.6 260.5l2.5-1.3-1.3 2.6M252.1 296.1l.6 2.5 .7-2.5M258.4 283.4l.7 2.5 .6-2.5"/>
<path d="M279.4 292.3h-26.7v6.3M317.5 281.5v1.9M317.5 284.6v2M317.5 287.8v1.9M317.5 291v1.9M317.5 294.2v1.9M321.3 285.9h15.2M321.3 298.6h15.2M322.6 280.8l-8.9 5.1h-8.9M322.6 293.5l-8.9 5.1h-21.6M355.6 292.3h26.7v6.3M375.3 283.4l.6 2.5 .7-2.5"/>
<path d="M381.6 296.1l.7 2.5 .6-2.5M486.4 285.9h5.1v12.7h-5.1zM488.9 298.6v6.4h-12.7M317.5 311.3v6.4M261.6 338.3h10.2M269.2 335.4h2.6M270.5 334.2v2.5M285.7 330.4h-19v7.9M321.3 336.7h5.1v12.7h-5.1zM336.5 330.4h-12.7v6.3M261.6 345.9h10.2M261.6 342.1h10.2"/>
<path d="M264.2 347.8h5M264.2 344h5M264.2 340.2h5M266.7 347.8v8h19M323.8 349.4v6.4"/>
<circle cx="473.1" cy="108.1" r="1.27"/>
<circle cx="473.1" cy="108.1" r="3.2"/>
<circle cx="504.8" cy="108.1" r="1.27"/>
<circle cx="504.8" cy="108.1" r="3.2"/>
<circle cx="154.9" cy="184.3" r="7.6"/>
<circle cx="269.2" cy="184.3" r="7.6"/>
<circle cx="345.4" cy="184.3" r="7.6"/>
<circle cx="447" cy="184.3" r="7.6"/>
<circle cx="488.9" cy="266.9" r="6.3"/>
<circle cx="500.4" cy="266.9" r=".63"/>
<circle cx="501.7" cy="266.9" r="3.2"/>
<circle cx="502.9" cy="266.9" r=".63"/>
</g>
<g fill="#000">
<circle cx="273" cy="63.7" r=".19"/>
<circle cx="349.2" cy="63.7" r=".19"/>
<circle cx="158.7" cy="114.5" r=".19"/>
<circle cx="473.1" cy="114.5" r=".19"/>
<circle cx="473.1" cy="111.3" r=".19"/>
<circle cx="504.8" cy="111.3" r=".19"/>
<circle cx="504.8" cy="114.5" r=".19"/>
<circle cx="400" cy="139.9" r=".19"/>
<circle cx="425.4" cy="139.9" r=".19"/>
<circle cx="450.8" cy="139.9" r=".19"/>
<circle cx="133.3" cy="216.1" r=".19"/>
<circle cx="158.7" cy="216.1" r=".19"/>
<circle cx="196.8" cy="216.1" r=".19"/>
<circle cx="247.6" cy="216.1" r=".19"/>
<circle cx="273" cy="216.1" r=".19"/>
<circle cx="323.8" cy="216.1" r=".19"/>
<circle cx="349.2" cy="216.1" r=".19"/>
<circle cx="400" cy="216.1" r=".19"/>
<circle cx="425.4" cy="216.1" r=".19"/>
<circle cx="450.8" cy="216.1" r=".19"/>
<circle cx="488.9" cy="216.1" r=".19"/>
<circle cx="488.9" cy="254.2" r=".19"/>
<circle cx="95.2" cy="279.6" r=".19"/>
<circle cx="127" cy="279.6" r=".19"/>
<circle cx="152.4" cy="260.5" r=".19"/>
<circle cx="152.4" cy="279.6" r=".19"/>
<circle cx="273" cy="266.9" r=".19"/>
<circle cx="355.6" cy="279.6" r=".19"/>
<circle cx="273" cy="298.6" r=".19"/>
<circle cx="279.4" cy="292.3" r=".19"/>
<circle cx="304.8" cy="285.9" r=".19"/>
<circle cx="355.6" cy="292.3" r=".19"/>
<circle cx="361.9" cy="285.9" r=".19"/>
<circle cx="361.9" cy="298.6" r=".19"/>
<circle cx="317.5" cy="317.7" r=".19"/>
<circle cx="317.5" cy="311.3" r=".19"/>
<circle cx="266.7" cy="330.4" r=".19"/>
<circle cx="266.7" cy="355.8" r=".19"/>
<circle cx="323.8" cy="355.8" r=".19"/>
</g>
<g fill="none" stroke="#000" stroke-width=".63">
<path d="M469.9 114.5h6.3M501.6 114.5h6.4M396.9 139.9h6.3M130.2 216.1h6.3M155.6 216.1h6.3M193.7 216.1h6.3M244.5 216.1h6.3M269.9 216.1h6.3M320.7 216.1h6.3M346.1 216.1h6.3M396.9 216.1h6.3M422.3 216.1h6.3"/>
<path d="M447.7 216.1h6.3M485.8 216.1h6.3M95.2 276.4v6.3M123.8 279.6h6.4M149.2 279.6h6.4M273 263.7v6.3M355.6 276.4v6.3M273 295.4v6.4M279.4 289.1v6.3M304.8 282.7v6.4M355.6 289.1v6.3M361.9 282.7v6.4"/>
<path d="M361.9 295.4v6.4M314.3 317.7h6.4M320.7 355.8h6.3"/>
</g>
<g fill="#000" stroke="#000" stroke-width=".38">
<path d="M240 266.9h1.3v6.3h-1.3zM393.7 266.9h1.3v6.3h-1.3zM74.9 276.4h1.3v6.3h-1.3z"/>
<circle cx="196.8" cy="182.4" r=".63"/>
<circle cx="400" cy="188.8" r=".63"/>
<circle cx="488.9" cy="188.8" r=".63"/>
<circle cx="317.5" cy="311.3" r="1.27"/>
<circle cx="266.7" cy="330.4" r="1.27"/>
<circle cx="266.7" cy="355.8" r="1.27"/>
</g>
<g fill="#000" stroke="#000" stroke-width=".27">
<circle cx="273.1" cy="89.1" r=".76"/>
<circle cx="349.3" cy="89.1" r=".76"/>
<circle cx="260.4" cy="101.8" r=".76"/>
<circle cx="273.1" cy="114.5" r=".76"/>
<circle cx="336.6" cy="101.8" r=".76"/>
<circle cx="349.3" cy="114.5" r=".76"/>
<circle cx="158.8" cy="139.9" r=".76"/>
<circle cx="247.7" cy="139.9" r=".76"/>
<circle cx="273.1" cy="139.9" r=".76"/>
<circle cx="323.9" cy="139.9" r=".76"/>
<circle cx="349.3" cy="139.9" r=".76"/>
<circle cx="133.4" cy="165.3" r=".76"/>
<circle cx="158.8" cy="165.3" r=".76"/>
<circle cx="247.6" cy="178" r=".76"/>
<circle cx="247.7" cy="165.3" r=".76"/>
<circle cx="273.1" cy="165.3" r=".76"/>
<circle cx="323.9" cy="165.3" r=".76"/>
<circle cx="349.3" cy="165.3" r=".76"/>
<circle cx="374.7" cy="165.3" r=".76"/>
<circle cx="400.1" cy="165.3" r=".76"/>
<circle cx="450.9" cy="165.3" r=".76"/>
<circle cx="133.3" cy="184.3" r=".76"/>
<circle cx="247.6" cy="184.3" r=".76"/>
<circle cx="323.9" cy="184.3" r=".76"/>
<circle cx="425.5" cy="184.3" r=".76"/>
<circle cx="400.1" cy="203.4" r=".76"/>
<circle cx="127" cy="266.9" r=".76"/>
<circle cx="152.4" cy="266.9" r=".76"/>
</g>
<g font-size="3.5">
<text x="485.6" y="38.4">VE1</text>
<text x="271.9" y="60">V</text>
<text x="348.1" y="60">V</text>
<text x="485.6" y="63.8">VE2</text>
<text x="277.5" y="73.7">R12</text>
<text x="353.7" y="73.7">R17</text>
<text x="251.7" y="88.9">C7</text>
<text x="263.3" y="84.1">VD2</text>
<text x="326.9" y="88.9">C10</text>
<text x="339.5" y="84.1">VD4</text>
<text x="468.2" y="91.8">VMH1</text>
<text x="499.9" y="91.8">VMH2</text>
<text x="157.6" y="110.8">V</text>
<text x="263.3" y="109.2">VD3</text>
<text x="339.5" y="109.2">VD5</text>
<text x="143.8" y="124.5">C4</text>
<text x="163" y="124.5">R6</text>
<text x="258.1" y="124.5">C8</text>
<text x="333.3" y="124.5">C11</text>
<text x="424.3" y="136.2">V</text>
<text x="449.7" y="136.2">V</text>
<text x="404.5" y="149.9">R20</text>
<text x="429.9" y="149.9">R21</text>
<text x="455.3" y="149.9">R23</text>
<text x="143.8" y="155.3">R5</text>
<text x="175.5" y="152.4">C5</text>
<text x="257.1" y="155.3">R11</text>
<text x="283.5" y="152.4">C9</text>
<text x="307.9" y="155.3">R14</text>
<text x="333.3" y="155.3">R16</text>
<text x="384.1" y="152.4">C12</text>
<text x="466.6" y="152.4">C15</text>
<text x="207.3" y="165.1">C6</text>
<text x="231.4" y="168">R9</text>
<text x="118.4" y="171.4">C3</text>
<text x="185.7" y="172.7">RP3</text>
<text x="409.5" y="171.4">C14</text>
<text x="99.3" y="174.3">R3</text>
<text x="177.3" y="176.5">SUSTAIN</text>
<text x="388.9" y="179.1">RP2</text>
<text x="477.8" y="179.1">RP1</text>
<text x="164.1" y="184.1">VT1</text>
<text x="278.4" y="184.1">VT2</text>
<text x="354.6" y="184.1">VT3</text>
<text x="386.4" y="182.9">TONE</text>
<text x="456.2" y="184.1">VT4</text>
<text x="470" y="182.9">VOLUME</text>
<text x="137.6" y="200.7">R4</text>
<text x="163" y="200.7">R7</text>
<text x="201.1" y="200.7">R8</text>
<text x="252.1" y="200.7">R10</text>
<text x="277.5" y="200.7">R13</text>
<text x="328.3" y="200.7">R15</text>
<text x="353.7" y="200.7">R18</text>
<text x="384.1" y="198.4">R19</text>
<text x="429.9" y="200.7">R22</text>
<text x="455.3" y="200.7">R24</text>
<text x="407" y="207.3">C13</text>
<text x="487.8" y="250.5">V</text>
<text x="79.2" y="252.7">XS1</text>
<text x="80.4" y="256.5">9V</text>
<text x="151.2" y="255.6">V</text>
<text x="250.6" y="253.1">XS2</text>
<text x="252.2" y="256.9">IN</text>
<text x="314.1" y="254.3">SB1</text>
<text x="377.3" y="256.9">OUT</text>
<text x="377.7" y="253.1">XS3</text>
<text x="104.5" y="261.9">VD1</text>
<text x="474.2" y="265.8">HL1</text>
<text x="507" y="265.8">VLS1</text>
<text x="133.8" y="270.8">C1</text>
<text x="159.2" y="270.8">C2</text>
<text x="493.2" y="289.6">R1</text>
<text x="315.3" y="307.7">X3</text>
<text x="264.5" y="328">X1</text>
<text x="328.1" y="340.4">R2</text>
<text x="273.4" y="343.2">GB1</text>
<text x="264.5" y="361">X2</text>
</g>
<text font-size="2.8" x="475" y="400.4">Title: -1.30.A-4</text>
<g font-size="2.5">
<text x="77.5" y="183.9">IN-CIR</text>
<text x="502.8" y="183.9">OUT-CIR</text>
<text x="95.9" y="272.8">PP3-POS</text>
<text x="275.7" y="272.8">IN-CON</text>
<text x="293.4" y="272.8">OUT-CON</text>
<text x="325" y="272.8">OUT-CIR</text>
<text x="350.5" y="272.8">OUT-CON</text>
<text x="273.6" y="279.1">PP3-NEG</text>
<text x="327.7" y="277.9">IN-CIR</text>
<text x="273.6" y="285.5">PP3-NEG</text>
<text x="330.3" y="285.5">LED</text>
<text x="293.4" y="298.2">IN-CON</text>
<text x="327.7" y="298.2">IN-CIR</text>
<text x="477.5" y="304.5">LED</text>
<text x="273.7" y="329.9">PP3-POS</text>
<text x="327.7" y="329.9">IN-CIR</text>
<text x="273.6" y="355.3">PP3-NEG</text>
</g>
<g font-size="2.1">
<text x="480.1" y="40.4">-6.3.1.A2.A1.A.1-1</text>
<text x="478" y="65.8">-6.3.3.A1.A1.3-1.A1.00</text>
<text x="279.8" y="75.8">12</text>
<text x="356" y="75.8">12</text>
<text x="277.1" y="78.3">1%</text>
<text x="277.5" y="80.8">1206</text>
<text x="353.3" y="78.3">1%</text>
<text x="353.7" y="80.8">1206</text>
<text x="263" y="86.1">1N4148</text>
<text x="339.2" y="86.1">1N4148</text>
<text x="251.9" y="93.5">10%</text>
<text x="252.5" y="91">68</text>
<text x="328.1" y="93.5">10%</text>
<text x="328.7" y="91">68</text>
<text x="465" y="93.7">DIN 7380-1 M3x6</text>
<text x="496.8" y="93.7">DIN 7380-1 M3x6</text>
<text x="468.5" y="98.8">DI5M3x20</text>
<text x="500.2" y="98.8">DI5M3x20</text>
<text x="465.9" y="103.9">DIN 7985 M3x6</text>
<text x="497.7" y="103.9">DIN 7985 M3x6</text>
<text x="263" y="111.3">1N4148</text>
<text x="339.2" y="111.3">1N4148</text>
<text x="144" y="126.6">470</text>
<text x="144.5" y="129.1">5%</text>
<text x="162.8" y="129.1">1%</text>
<text x="163.2" y="131.6">1206</text>
<text x="165.5" y="126.6">12</text>
<text x="258.3" y="126.6">470</text>
<text x="258.8" y="129.1">5%</text>
<text x="334.5" y="126.6">470</text>
<text x="335" y="129.1">5%</text>
<text x="143.7" y="134.2">1206</text>
<text x="258" y="134.2">1206</text>
<text x="334.2" y="134.2">1206</text>
<text x="175.7" y="154.5">100</text>
<text x="283.7" y="154.5">100</text>
<text x="385.6" y="154.5">3,3</text>
<text x="404.1" y="154.5">1%</text>
<text x="406.8" y="152">22</text>
<text x="429.5" y="154.5">1%</text>
<text x="432.3" y="152">470</text>
<text x="454.9" y="154.5">1%</text>
<text x="457.6" y="152">10</text>
<text x="467.8" y="154.5">100</text>
<text x="144" y="157.2">470</text>
<text x="144.5" y="159.8">1%</text>
<text x="175.7" y="157">10%</text>
<text x="258.3" y="157.2">470</text>
<text x="258.8" y="159.8">1%</text>
<text x="283.6" y="157">10%</text>
<text x="309.6" y="159.8">1%</text>
<text x="309.7" y="157.2">10</text>
<text x="334.5" y="157.2">470</text>
<text x="335" y="159.8">1%</text>
<text x="385.2" y="157">10%</text>
<text x="404.5" y="157">1206</text>
<text x="429.9" y="157">1206</text>
<text x="455.3" y="157">1206</text>
<text x="467.8" y="157">10%</text>
<text x="143.7" y="162.3">1206</text>
<text x="207.5" y="167.2">100</text>
<text x="258" y="162.3">1206</text>
<text x="308.8" y="162.3">1206</text>
<text x="334.2" y="162.3">1206</text>
<text x="118.9" y="173.5">1,0</text>
<text x="207.4" y="169.7">10%</text>
<text x="232.2" y="172.5">1%</text>
<text x="232.2" y="169.9">10</text>
<text x="411" y="173.5">1,0</text>
<text x="100.1" y="178.8">1%</text>
<text x="100.1" y="176.3">39</text>
<text x="118.5" y="176.1">10%</text>
<text x="181.8" y="179.9">100 (A)</text>
<text x="231.3" y="175">1206</text>
<text x="410.6" y="176.1">10%</text>
<text x="99.2" y="181.4">1206</text>
<text x="176.1" y="182.4">PDB181-K420K</text>
<text x="185.3" y="185">Bourns</text>
<text x="164.3" y="186.2">BC547C</text>
<text x="278.6" y="186.2">BC547C</text>
<text x="354.8" y="186.2">BC547C</text>
<text x="379.3" y="188.8">PDB181-K420K</text>
<text x="384.9" y="186.2">100 (B)</text>
<text x="388.5" y="191.3">Bourns</text>
<text x="456.4" y="186.2">BC547C</text>
<text x="468.2" y="188.8">PDB181-K420K</text>
<text x="473.9" y="186.2">100 (A)</text>
<text x="477.4" y="191.3">Bourns</text>
<text x="140.2" y="202.8">100</text>
<text x="165" y="202.8">390</text>
<text x="203.6" y="202.8">1,0</text>
<text x="254.5" y="202.8">100</text>
<text x="279.3" y="202.8">390</text>
<text x="330.7" y="202.8">100</text>
<text x="355.5" y="202.8">390</text>
<text x="385.9" y="200.4">22</text>
<text x="432.3" y="202.8">100</text>
<text x="457.6" y="202.8">2,7</text>
<text x="137.4" y="205.3">1%</text>
<text x="137.8" y="207.8">1206</text>
<text x="162.8" y="205.3">5%</text>
<text x="163.2" y="207.8">1206</text>
<text x="200.9" y="205.3">1%</text>
<text x="201.3" y="207.8">1206</text>
<text x="251.7" y="205.3">1%</text>
<text x="252.1" y="207.8">1206</text>
<text x="277.1" y="205.3">5%</text>
<text x="277.5" y="207.8">1206</text>
<text x="327.9" y="205.3">1%</text>
<text x="328.3" y="207.8">1206</text>
<text x="353.3" y="205.3">5%</text>
<text x="353.7" y="207.8">1206</text>
<text x="385.8" y="208">1%</text>
<text x="408.6" y="209.3">10</text>
<text x="429.5" y="205.3">1%</text>
<text x="429.9" y="207.8">1206</text>
<text x="454.9" y="205.3">1%</text>
<text x="455.3" y="207.8">1206</text>
<text x="385" y="210.6">1206</text>
<text x="406.7" y="211.9">10%</text>
<text x="150.9" y="257.6">+9</text>
<text x="310.3" y="256.3">PBS-24-302SP</text>
<text x="78.9" y="259.9">DC-005</text>
<text x="79.9" y="262.4">Daier</text>
<text x="104.2" y="263.9">1N5817</text>
<text x="249.8" y="260.1">PJ-644C</text>
<text x="251.3" y="262.7">Daier</text>
<text x="314.9" y="258.8">Daier</text>
<text x="376.8" y="260.1">PJ-644C</text>
<text x="378.4" y="262.7">Daier</text>
<text x="465.8" y="267.7">FYL-5013UWC</text>
<text x="507.9" y="267.7">BR-17.8</text>
<text x="133.7" y="275.4">20%</text>
<text x="136.2" y="272.8">10</text>
<text x="159.1" y="275.4">10%</text>
<text x="161.1" y="272.8">100</text>
<text x="473" y="270.3">Foryard</text>
<text x="507.3" y="270.3">Kingbright</text>
<text x="495.7" y="291.7">10</text>
<text x="493" y="294.2">1%</text>
<text x="493.4" y="296.7">1206</text>
<text x="316.8" y="309.6">X</text>
<text x="273.2" y="345.2">X</text>
<text x="327.9" y="345">1%</text>
<text x="329.9" y="347.5">0,125</text>
<text x="475" y="378.9">This project is licensed under GNU General Public License v3.0 or later</text>
<text x="475" y="387.9">http://github.com/Adept666</text>
<text x="475" y="384.9">Igor Ivanov ( )</text>
<text x="475" y="393.9">Sheet: /</text>
<text x="475" y="390.9">Big Muff [REV3A] Bass SM</text>
<text x="475" y="396.6">File: -1.30.A-4.sch</text>
<text x="475" y="406.8">KiCad E.D.A. kicad 5.1.12-84ad8e8a8692ubuntu20.04.1</text>
<text x="475" y="404">Size: A2</text>
<text x="497" y="404">Date: 2025-11-09</text>
<text x="560" y="404">Rev: 3A</text>
<text x="560" y="406.8">Id: 1/1</text>
</g>
<g font-size="1.8">
<text x="35" y="11.8">1</text>
<text x="85" y="11.8">2</text>
<text x="135" y="11.8">3</text>
<text x="185" y="11.8">4</text>
<text x="235" y="11.8">5</text>
<text x="285" y="11.8">6</text>
<text x="335" y="11.8">7</text>
<text x="385" y="11.8">8</text>
<text x="435" y="11.8">9</text>
<text x="485" y="11.8">10</text>
<text x="535" y="11.8">11</text>
<text x="10.4" y="35.8">A</text>
<text x="582.4" y="35.8">A</text>
<text x="10.4" y="85.8">B</text>
<text x="582.4" y="85.8">B</text>
<text x="10.4" y="135.8">C</text>
<text x="582.4" y="135.8">C</text>
<text x="10.4" y="185.8">D</text>
<text x="582.4" y="185.8">D</text>
<text x="10.4" y="235.8">E</text>
<text x="582.4" y="235.8">E</text>
<text x="10.5" y="285.8">F</text>
<text x="582.5" y="285.8">F</text>
<text x="10.3" y="335.8">G</text>
<text x="582.3" y="335.8">G</text>
<text x="10.4" y="385.8">H</text>
<text x="582.4" y="385.8">H</text>
<text x="35" y="409.8">1</text>
<text x="85" y="409.8">2</text>
<text x="135" y="409.8">3</text>
<text x="185" y="409.8">4</text>
<text x="235" y="409.8">5</text>
<text x="285" y="409.8">6</text>
<text x="335" y="409.8">7</text>
<text x="385" y="409.8">8</text>
<text x="435" y="409.8">9</text>
<text x="485" y="409.8">10</text>
<text x="535" y="409.8">11</text>
</g>
</svg>
